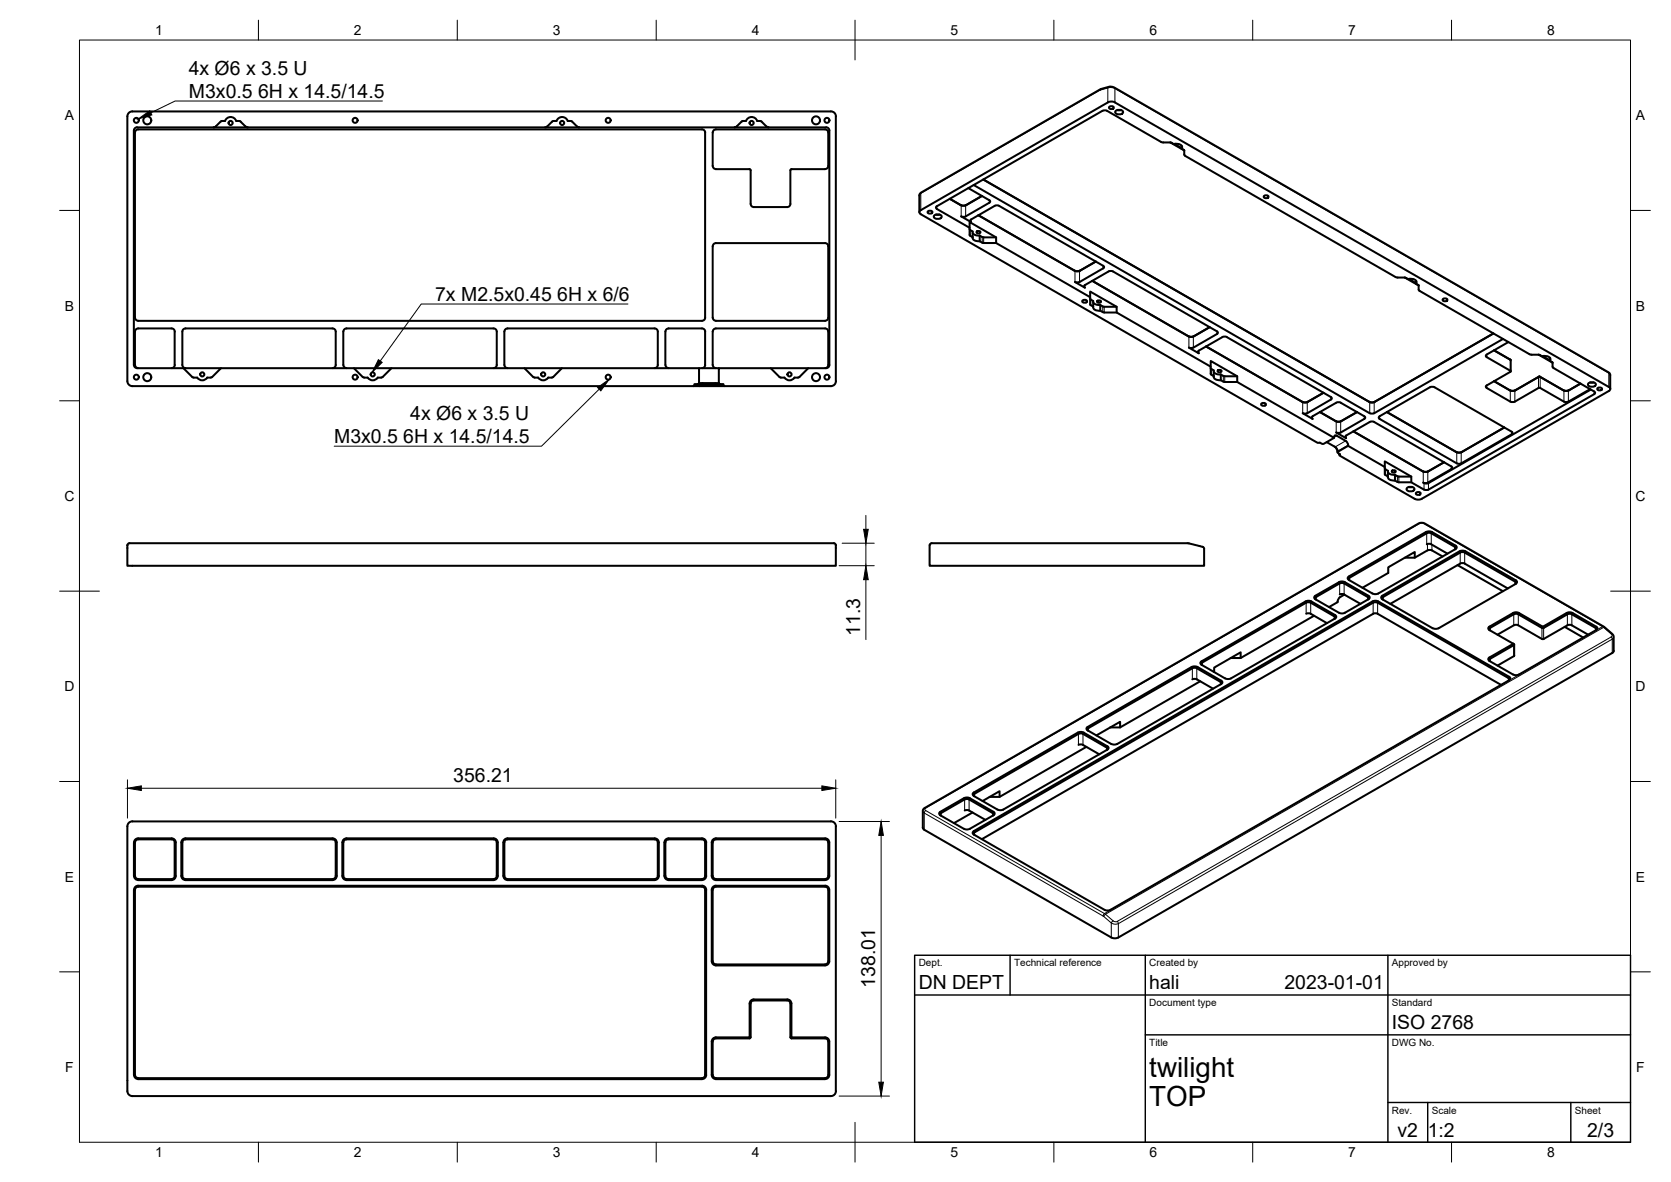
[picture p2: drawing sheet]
<svg xmlns="http://www.w3.org/2000/svg" width="420mm" height="297mm" viewBox="0 0 420 297" stroke-linecap="round" stroke-linejoin="round" font-family="sans-serif">
<!-- layer: Visible -->
<g fill="none" stroke="#000" stroke-width=".51">
<path d="M33.3 28h175.6M33.3 28a1.26 1.26 0 0 0-1.3 1.2v66.6a1.26 1.26 0 0 0 1.3 1.2M33.7 32.8v58.9M33.7 32.8a.79 .79 0 0 1 .8-.8h173.2a.76 .76 0 0 1 .8 .8v58.9a.79 .79 0 0 1-.8 .8h-4.5l-2.2 2.2-.4 .2M54.3 31.8l-.6 .2M56.6 30.4h-.9l-1.4 1.4M56.6 30.4a1.49 1.49 0 0 1 1.4-1 1.49 1.49 0 0 1 1.4 1M59.4 30.4h.9l1.4 1.4M61.7 31.8l.6 .2M137.6 31.8l-.5 .2M139.9 30.4h-.9l-1.4 1.4M139.9 30.4a1.49 1.49 0 0 1 1.4-1 1.49 1.49 0 0 1 1.4 1"/>
<path d="M142.7 30.4h1l1.4 1.4M145.1 31.8l.5 .2M177.3 33.3v46.5M177.3 33.3a.79 .79 0 0 0-.8-.8h-141.8a.79 .79 0 0 0-.7 .8l-.1 46.5a.83 .83 0 0 0 .8 .8M179.5 32.8l.5-.3h27.5a.79 .79 0 0 1 .8 .8v8.4a.79 .79 0 0 1-.8 .8h-8.5l-.2 .1-.1 8.7a.79 .79 0 0 1-.8 .7h-8.4a.79 .79 0 0 1-.8-.8v-8.4l-.1-.3h-8.6a.83 .83 0 0 1-.8-.8v-8.4zM185.2 31.8l-.5 .2M187.6 30.4h-1l-1.4 1.4M187.6 30.4a1.49 1.49 0 0 1 1.4-1 1.49 1.49 0 0 1 1.4 1M190.4 30.4h.9l1.4 1.4M192.7 31.8l.5 .2M208.9 28a1.26 1.26 0 0 1 1.3 1.2M210.2 29.3v66.5"/>
<path d="M278.6 25.7l-47.1 27.1-.2 .2v.6l100 57.7 .5-.1 1 .4 2.6-1.6-24.3-14-3.5-.1M278.6 25.7l1-.2 .7 .2M279 26.8a.68 .68 0 0 1 1.1 .3 .68 .68 0 0 1-.7 .3 .68 .68 0 0 1-.6-.4zM280.3 25.7l124.5 71.8v.5l-.3 .3-47.3 27.2-.8 .1-.7-.2-18.9-10.9 .2-.3-.7-.4v-.2l2.7-1.6 9.2 5.4v1.8l.2 .2M280.5 28l.9-.4a.73 .73 0 0 1 .9 .8l-.9 .4a.73 .73 0 0 1-.9-.8zM280.9 27.7h1M292 35.7l-13.6-7.9-.6-.1-.6 .1-41.8 24.2 .1 .5 8.3 4.7v1.8l.1 .2M292 35.7l2.4 .1a1.2 1.2 0 0 0 1.4 .3l.7 .1a.75 .75 0 0 1 .6 1.1M294.3 35.8l3.5 2M295.3 36.2l1.8 1M297.1 37.3l.7 .5M297.1 36.6v.7"/>
<path d="M297.8 37.9v.9l.2 .3M298 39.2l52.9 30.4 2.5 .2 .7 .3M231.2 53.3v-4.2l.4-.7 45-26 2.4-.6 .9 .1 124.6 71.7 .4 .6v3.6M233.4 53.1a.68 .68 0 0 1 1 .3 .68 .68 0 0 1-.6 .3 .68 .68 0 0 1-.6-.5zM234.9 54.2l.9-.3a.73 .73 0 0 1 .9 .8l-.9 .3a.73 .73 0 0 1-.9-.8zM235.3 53.9h.9M238.8 50l2.9 1.6 .6 .1 .5-.1 4.1-2.4-3.9 2.3-.7 .2-.8-.2M243.5 47.3l5.3 3M243.8 57.2v-1.4l6.7 3.9v1.4M243.8 57.6l.1 .2M243.9 59.3l.7 .3M243.9 57.8l.7 .4v1.4"/>
<path d="M244.2 55.2l5.9-3.5 .9-.1 26.4 15.2M244.6 59.6a1.28 1.28 0 0 0 1.7 1M244.6 58.5a1.61 1.61 0 0 0 1.7 .7M244.8 46.5l99.9 57.4 .8-.1 32.4-18.6M245.7 58.1h.5l.3 .3-.6 .2-.4-.2zM246 54.1l24.3 14 .6 .1 .5-.1 4.1-2.4-3.9 2.3M246.3 59.2l.7 .4M246.3 59.2v1.4M247 59.5l3.5 .2M247.2 45.1l97.5 56.1 .8-.1 30-17.3M248.8 50.3l.2 .3-.2 .3-6 3.5-.5 .1-.6-.1 2.5 1.4-.3-.3 .3-.3M317.9 49.2a.68 .68 0 0 1 1.1 .3 .68 .68 0 0 1-.7 .3 .68 .68 0 0 1-.5-.5z"/>
<path d="M177.3 79.8a.79 .79 0 0 1-.8 .8M246.3 60.6l1 .5h3.2l23.6 13.6v1.8l.8 .6M270.1 68l.8 .1 .7-.1M272.3 75.4a.68 .68 0 0 1 1 .4 .68 .68 0 0 1-.6 .3 .68 .68 0 0 1-.6-.5zM272.8 71.7l5.9-3.5 .9-.1 26.6 15.3-.2 .5-5.9 3.5M272.8 71.6l-.2 .4 .2 .3M274.1 75.1l.2 .2M274.1 74.7v-1.4l6.7 3.8v1.4M274.3 75.3l.6 .3v1.5M274.6 70.6l24.3 14 .6 .1 .6-.1 4.1-2.4M274.9 77.1a1.28 1.28 0 0 0 1.8 1M274.9 76a1.61 1.61 0 0 0 1.8 .6"/>
<path d="M276 75.6l.5-.1 .3 .4-.6 .2-.4-.2zM276.6 78.1l1 .4h3.2l23.6 13.6v1.8l.8 .6M276.6 76.7l1.1 .4h3.1M276.6 76.7v1.4M277.4 67.4l-6 3.4-.5 .2-.6-.2 2.5 1.5M277.4 66.8l.2 .3-.2 .3M353.2 69.8l3.5 1.9M354.1 70.1a1.54 1.54 0 0 1 2.1 .9l-.1 .3M354.2 70.1l1.8 1M356 71.3l.6 .3M356 70.6v.7M356.6 71.6l.1 .2"/>
<path d="M356.7 71.8v1M356.7 72.8l.2 .3 27.7 15.9 .5 .1M362.9 75.1a.68 .68 0 0 1 1 .3 .68 .68 0 0 1-.6 .3 .68 .68 0 0 1-.6-.4zM33.7 91.7a.83 .83 0 0 0 .8 .8h11.6l2.2 2.2 .4 .2M34.7 80.6h141.8M34.7 92.5a.79 .79 0 0 1-.7-.8l-.1-8.4a.83 .83 0 0 1 .8-.8h8.4a.79 .79 0 0 1 .8 .8v8.4a.76 .76 0 0 1-.8 .8M46.1 92.5h9.5M46.6 92.5a.79 .79 0 0 1-.8-.8v-8.4a.79 .79 0 0 1 .8-.8h37a.79 .79 0 0 1 .8 .8v8.4a.79 .79 0 0 1-.8 .8M48.7 94.9h.9a1.49 1.49 0 0 0 2.5 0h.9M53 94.9l.3-.2 2.3-2.2h33.4l2.2 2.2 .4 .2M86.3 83.3v8.4M86.3 91.7a.79 .79 0 0 0 .8 .8"/>
<path d="M86.3 83.3a.79 .79 0 0 1 .8-.8h37a.79 .79 0 0 1 .8 .8v8.4a.79 .79 0 0 1-.8 .8M89 92.5h9.4M91.6 94.9h.8M92.5 94.9a1.49 1.49 0 0 0 2.5 0h.8M95.9 94.9l.3-.2 2.2-2.2h33.5l2.2 2.2 .3 .2M126.8 83.3v8.4M126.8 91.7a.79 .79 0 0 0 .8 .8M131.9 92.5h9.4M134.4 94.9h.9a1.49 1.49 0 0 0 2.5 0h.9M138.7 94.9l.4-.2 2.2-2.2h34.5v3.8l-.3 .2h-.9l-.2 .5h-141.1M164.6 82.5h-37a.79 .79 0 0 0-.8 .8M164.6 82.5a.79 .79 0 0 1 .8 .8v8.4a.79 .79 0 0 1-.8 .8"/>
<path d="M167.3 83.3v8.4M167.3 91.7a.79 .79 0 0 0 .8 .8M174.4 97h7.7M174.6 96.8h7.3M175.5 96.5h5.5M175.8 92.5h4.9M175.8 96.3h4.9M177.3 83.3v8.4M177.3 83.3a.79 .79 0 0 0-.8-.8h-8.4a.79 .79 0 0 0-.8 .8M177.3 91.7a.79 .79 0 0 1-.8 .8M180 80.6h27.5M180 92.5a.79 .79 0 0 1-.8-.8v-8.4a.83 .83 0 0 1 .8-.8h27.5a.79 .79 0 0 1 .8 .8v8.4a.79 .79 0 0 1-.8 .8"/>
<path d="M180 80.6a.83 .83 0 0 1-.8-.8v-17.9a.79 .79 0 0 1 .8-.8h27.5a.79 .79 0 0 1 .8 .8v17.9a.79 .79 0 0 1-.8 .8M193.8 92.5h9.4M196.3 94.9h1a1.49 1.49 0 0 0 2.5 0h.8M196.4 94.9l-.4-.2-2.2-2.2h-13.1v3.8l.3 .2h.9l.2 .5h26.8M210.2 95.8a1.26 1.26 0 0 1-1.3 1.2M298.9 87.3l.6 .2 .6-.2M303.3 87.1l24.3 14 .5 .1 .6-.1 4.1-2.4M304.1 82.2l-3.9 2.3-.7 .1-.7-.1M304.4 92.5l.8 .6v1.4M304.4 92.1v-1.4l6.7 3.9v1.4M305.2 94.5a1.28 1.28 0 0 0 1.8 1M305.2 93.4a1.61 1.61 0 0 0 1.8 .7"/>
<path d="M306.3 93h.5l.4 .3-.7 .3-.3-.3zM307 95.6l.6 .3M307 94.1l.6 .4M307 94.1v1.5M307.4 84.7l.5-.1 .6 .1M307.4 84.7l-6 3.4-.2 .4 .2 .3-2.5-1.4M307.6 94.5l3.5 .1M308.5 84.7l26.1 15.1M334.6 99.8l.3 .3-.3 .3M375.7 95.8l4.1 2.4M375.7 88l4.1 2.4M379.3 86l-5.5 3.1-.2 .3 .2 .4 6.1 3.5-6.1 3.6-.2 .3 .2 .3 6 3.4"/>
<path d="M379.6 98l.7 .2 .8-.2M379.6 90.3l.2 .1M379.8 98.1l.5 .2 .6-.2M379.8 90.4l.1 2.9M385.1 89.1l1.9 .1a1.28 1.28 0 0 0 1.5 .2l.6 .2a.75 .75 0 0 1 .6 1.1M386.8 94.7h.5M386.9 89.1l3.5 2.1M387.3 94.7l5.9 3.5M387.9 89.5l1.8 1.1M389.7 89.9v.8l.7 .5M390.4 91.2v1M390.4 92.2l.2 .3 10.3 5.9 .1 .5-41.8 24.1h-1.1l-3.2-1.8h-3.2"/>
<path d="M393.2 98.1l.6 .2 .6-.2M394.5 98l-.7 .2-.8-.1-5.9-3.5-6.2 3.6M394.5 98.1l2.9-1.7-3 1.8M399.3 96.4l1-.4a.73 .73 0 0 1 .9 .8l-.9 .4a.73 .73 0 0 1-1-.8zM399.8 96.1h.9M399.8 97.8l-5.4 3.1-.6 .2-.6-.2-6.2-3.5-6.1 3.5-.6 .2-.5-.2M400 97.9l-40.8 23.5-.6 .1-.7-.2M401.8 97.5a.68 .68 0 0 1 1 .3 .68 .68 0 0 1-.6 .3 .68 .68 0 0 1-.6-.4zM317.3 101.4a.68 .68 0 0 1 1 .3 .68 .68 0 0 1-.7 .3 .68 .68 0 0 1-.5-.5zM327.4 100.9l.7 .2 .8-.2M330 104.6l6-3.4 .6-.1 .5 .1 5.9 3.4 .3 .3-.3 .4-5.9 3.4h-1.1l2.5 1.4M330.1 104.6l-.3 .3 .3 .4"/>
<path d="M331.9 103.6l4.1 2.3 .6 .1 .5-.1 4.1-2.3M333.6 111.1l2.1 1.2M334.6 100.4l-5.9 3.4-.6 .2-.5-.2 2.4 1.5M335.4 109.8v.2M335.5 109.8v-.2l.3-.2 2.5 1.4M335.6 112.2l.5 .6 .2 .8M335.7 112.3l.4 .5 .2 .8M335.8 105.8l.8 .2 .7-.2M336.8 114.1v.1M338.4 110.8l.4 .5 .2 .6M338.5 109.5l5.9-3.5 .9-.1 19.8 11.5-.2 .5-5.9 3.4M338.5 109.5l-.3 .3 .3 .3"/>
<path d="M339 111.9v.1M340.3 108.4l17.8 10.2 .9-.1 4.1-2.3M344.2 100.9l.8 .2 .7-.2M346.9 104.6l12.7-7.3 .8-.1 19.7 11.3 .2 .3-.2 .3-12.7 7.3-.5 .2-.6-.2-19.4-11.1M346.9 104.6l-.2 .3 .2 .4M348.2 117.4v-1.5l6.7 3.9v1.4M348.2 117.7l.2 .2M348.3 119.4l.7 .3M348.3 117.9l.7 .4v1.4M348.7 103.6l17.9 10.1 .8-.1 10.8-6.2M349 119.7a1.28 1.28 0 0 0 1.8 1M349 118.6a1.61 1.61 0 0 0 1.8 .7"/>
<path d="M350.1 118.2h.5l.3 .3-.6 .3-.4-.3zM350.8 119.3l.9 .5M350.8 119.3v1.5M351.7 119.8h3.2M357.7 118.4l.7 .2 .8-.2M366.1 113.6l.8 .1 .7-.1M32 137l.1-.2 .4-.3h177.2l.2 .1 .3 .4v5.2h-178.2v-5.2M233.7 137v5.2h69.1v-4.3l-.4-.5M233.8 137a.95 .95 0 0 1 1.2-.5h63.6l3.8 .9M350.8 120.8l.9 .4M353.7 122.7l1-.4a.73 .73 0 0 1 .9 .8l-.9 .4a.73 .73 0 0 1-1-.8zM354.2 122.4h.9"/>
<path d="M356.2 123.8a.68 .68 0 0 1 1 .3 .68 .68 0 0 1-.7 .3 .68 .68 0 0 1-.5-.5zM357.9 121.3l.5 .1 .6-.1M358.8 136.8l.5-.2 .6 .2 4.1 2.3M362.7 139.9l-2.6-1.6-.6-.1-.6 .1-3.2 1.9h-2.4M365.8 138.1l.2-.5-.2-.2-5.9-3.4-.9-.1-19.7 11.3M328.3 151.2l-26.2 15-.3 .4 .3 .4M328.3 151.1l.7-.1 .7 .1M328.4 154.2l.6-.1 .6 .1 4.1 2.4M329.7 151.2l6 3.4 .2 .2v.4l-26.4 15.3-.7 .2-.8-.2M330.4 154.7l-18.4 10.7h-2.5M330.7 150.6l6 3.4 .7 .2 .8-.2 5.9-3.4M330.7 149.7l-.3 .5 .3 .4"/>
<path d="M335.5 155.5l.2-.4-.2-.2-5.9-3.4-.9-.1-26.4 15.1-.2 .4 .2 .2M336.3 151.1v.2l-2.1 1.3M336.7 146.3l-6 3.4M336.7 146.3l.7-.2 .8 .2M336.9 149.4l.5-.1 .6 .1M337 150.1l-.5 .4-.2 .6M338 146.6l5.9 3.4 .2 .4-.2 .2M338 149.4l4.1 2.4M338 146.6l-.6-.1-.5 .1-6 3.4-.2 .4 .2 .2M338.1 149.4l-1.1 .7M338.2 146.3l5.9 3.4 .3 .5-.3 .4M339.2 144.9l19.7-11.3 1.2 .1 5.9 3.4 .3 .4-.3 .5-19.8 11.3-1.1-.2-5.9-3.4"/>
<path d="M339.2 144.9l-.3 .4 .3 .4M339.3 145.2l-.2 .4 .2 .2M345.1 151.2l-100.2 57.7-.3 .2v.4l33.1 19.1 1.2 .2 100.6-57.9M345.1 151.1l.7-.1 .8 .1M346.6 151.2l32.9 18.9M347.6 149.7l19.4-11.1 .7-.2 .8 .2 12.9 7.4v.5l-.3 .2-19.4 11.2M347.6 150.6l12.6 7.3M347.6 149.7l-.3 .5 .3 .4M355.7 140.2v-1.5l-6.6 3.9v1.4l-6.5 3.7M360.2 157.9l.8 .1 .7-.1M366.5 142l11.4 6.6M376.5 159.5l4.1-2.4 .6-.1 .6 .1 5.9 3.5"/>
<path d="M379.1 147.9l-10.8-6.3-.9-.1-17.8 10.3M381 146.8l.2-.2-.2-.5-12.7-7.2-.9-.2-19.7 11.3-.1 .4 .1 .2M393.4 157.5l4.7 2.7M393.9 154.1l-6 3.4-6-3.5-1.1-.1-6.5 3.8v.4l.2 .2 6 3.5M393.9 154l.8-.1 .7 .1 5.9 3.5 .3 .2v.4l-19.7 11.4M399.3 159.5l-4.1-2.4-.5-.1-.6 .1-6 3.5M401.2 158.4l.2-.4-.2-.2-6.2-3.5-.9 .1-6.2 3.4-6.1-3.4-.6-.2-.6 .2-5.9 3.4-.2 .2 .2 .4M299.6 167.6l-26.1 15.1M299.6 167.6l.8-.1 .7 .1 5.9 3.5 .3 .1v.5l-26.4 15.3-.7 .1-.8-.2-5.9-3.4M299.8 170.7l.6-.1 .5 .1 4.1 2.4M299.8 167.9l.6-.1 .5 .1M299.8 167.9l-26.2 15.1"/>
<path d="M300.9 167.9l6 3.5 .2 .4-.2 .2M301.8 171.2l-20.2 11.6h-2.5M302.1 167.1l5.9 3.4M312 165.4v-1.5l-6.7 3.9v1.1M374.5 165.2l-.3 .4 .3 .5 5.9 3.4M374.7 165.5l-.2 .2 .2 .5M377.4 172.1l-31-17.9-.9-.1-98.6 56.8M379.3 171l.2-.2-.2-.4-32.9-18.9-.9-.1-100.5 57.8M379.5 170.1l.3 .4-.3 .4M380.5 169.5l.7 .2 .7-.2M380.5 161.8l.1 .1M380.5 161.8l-6 3.4"/>
<path d="M380.6 164.9l-4.1 2.4M380.6 162.1l-5.9 3.5M380.7 161.9v.2M380.7 162v2.9M387.7 160.6h.4M244.6 199.3l26.8-15.3 1.1 .1 5.9 3.4 .3 .5-.3 .4-26.5 15.2-1.1-.2-5.9-3.4-.3-.2zM271.2 187.2l.5-.1 .6 .1 4.1 2.4M273.2 187.7l-21.9 12.6h-2.5M273.5 182.7l-.3 .4 .3 .4M273.7 183l-.2 .4 .1 .2M278.2 187.8l-5.9-3.4-.9-.1-26.4 15.2-.2 .4 .2 .2M278.3 187.8l.2 .4-.2 .3"/>
<path d="M281.6 182.8v-1.4l-5.9 3.4M33.3 206.4h175.6M33.3 206.4a1.26 1.26 0 0 0-1.3 1.3v66.5a1.26 1.26 0 0 0 1.3 1.2M86.3 211.7v8.4M86.3 211.7a.79 .79 0 0 1 .8-.8h37a.79 .79 0 0 1 .8 .8v8.4a.79 .79 0 0 1-.8 .8M126.6 211.7v8.4M126.8 211.7v8.4M164.6 210.7h-37a1.05 1.05 0 0 0-1 1M164.6 210.9h-37a.79 .79 0 0 0-.8 .8M164.6 210.7a1.05 1.05 0 0 1 1.1 1v8.4a1.05 1.05 0 0 1-1.1 1.1M164.6 210.9a.79 .79 0 0 1 .8 .8v8.4a.79 .79 0 0 1-.8 .8M167 211.7v8.4"/>
<path d="M167.1 211.7a1.05 1.05 0 0 1 1-1h8.4a1.05 1.05 0 0 1 1.1 1M167.3 211.7v8.4M177.3 211.7v8.4M177.3 211.7a.79 .79 0 0 0-.8-.8h-8.4a.79 .79 0 0 0-.8 .8M177.5 211.7v8.4M208.9 206.4a1.26 1.26 0 0 1 1.3 1.3M210.2 207.7v66.5M236.4 204l-.3 .4 .3 .5 6 3.4 .7 .2 .8-.2M236.6 204.3l-.2 .4 .2 .2M242.6 203.7l.5-.2 .6 .2M243.7 203.7l4.1 2.3M243.7 200.9l5.9 3.4"/>
<path d="M243.7 200.9l-.6-.1-.5 .1-6 3.4M243.9 200.6l5.9 3.4M243.9 200.6l-.8-.2-.7 .2-6 3.4M244.5 204.2l-4.6 2.6M245 209.2l-.2 .4 .2 .2M249.6 204.3l.2 .4-.2 .2M249.8 204l.3 .4-.3 .5-5.9 3.4M251.3 200.3v-1.5l-4.2 2.5M33.7 223.6v46.5a1.08 1.08 0 0 0 1 1.1h141.8a1.05 1.05 0 0 0 1.1-1.1M33.7 223.6a1.02 1.02 0 0 1 1-1h141.8a1.05 1.05 0 0 1 1.1 1M33.9 223.6l.1 46.5a.79 .79 0 0 0 .7 .8h141.8a.83 .83 0 0 0 .8-.8M34.7 221.2h8.4"/>
<path d="M34.7 220.9h8.4M34.7 221.2a1.05 1.05 0 0 1-1-1.1v-8.4a1.09 1.09 0 0 1 1-1h8.4a1.05 1.05 0 0 1 1.1 1v8.4a1.01 1.01 0 0 1-1.1 1.1M34.7 220.9a.83 .83 0 0 1-.8-.8l.1-8.4a.79 .79 0 0 1 .7-.8h8.4a.76 .76 0 0 1 .8 .8v8.4a.79 .79 0 0 1-.8 .8M46.6 221.2h37M46.6 220.9h37M46.6 220.9a.79 .79 0 0 1-.8-.8v-8.4a.79 .79 0 0 1 .8-.8h37a.79 .79 0 0 1 .8 .8v8.4a.79 .79 0 0 1-.8 .8M46.6 221.2a1.05 1.05 0 0 1-1-1.1v-8.4a1.05 1.05 0 0 1 1-1h37a1.05 1.05 0 0 1 1.1 1v8.4a1.05 1.05 0 0 1-1.1 1.1M86.3 220.1a.79 .79 0 0 0 .8 .8M87.1 221.2h37M87.1 220.9h37M87.1 221.2a1.05 1.05 0 0 1-1-1.1v-8.4a1.05 1.05 0 0 1 1-1h37a1.05 1.05 0 0 1 1.1 1v8.4a1.05 1.05 0 0 1-1.1 1.1M126.6 220.1a1.05 1.05 0 0 0 1 1.1"/>
<path d="M126.8 220.1a.79 .79 0 0 0 .8 .8M127.6 221.2h37M127.6 220.9h37M167.1 220.1a1.05 1.05 0 0 0 1 1.1M167.3 220.1a.79 .79 0 0 0 .8 .8M168.1 221.2h8.4M168.1 220.9h8.4M177.3 223.6v46.5M177.3 220.1a.79 .79 0 0 1-.8 .8M177.3 223.6a.79 .79 0 0 0-.8-.8h-141.8a.79 .79 0 0 0-.7 .8M177.5 223.6v46.5M177.6 220.1a1.05 1.05 0 0 1-1.1 1.1"/>
<path d="M179 223.6a1.05 1.05 0 0 1 1-1h27.5a1.01 1.01 0 0 1 1 1M179 223.6v18a1.05 1.05 0 0 0 1 1M179.2 223.6v18a.79 .79 0 0 0 .8 .7M180 221.2h27.5M180 220.9h27.5M180 221.2a1.05 1.05 0 0 1-1-1.1v-8.4a1.05 1.05 0 0 1 1-1h27.5a1.05 1.05 0 0 1 1 1v8.4a1.05 1.05 0 0 1-1 1.1M180 220.9a.83 .83 0 0 1-.8-.8v-8.4a.79 .79 0 0 1 .8-.8h27.5a.79 .79 0 0 1 .8 .8v8.4a.79 .79 0 0 1-.8 .8M208.3 223.6a.79 .79 0 0 0-.8-.8h-27.5a.79 .79 0 0 0-.8 .8M208.3 223.6v18a.79 .79 0 0 1-.8 .7M208.5 223.6v18a1.05 1.05 0 0 1-1 1M281.2 235.6l-.7 .2-1.1-.2-47-27.1-.4-.5v-4.3l.2-.4 124.8-71.9 1.2 .2 45 25.8 2.4 2.1 .1 .4 .1 3.7-.4 .5-124.2 71.5M180 242.6h27.5"/>
<path d="M180 242.4h27.5M189.5 251.2h8.4M189.5 251.4h8.4M189.5 251.1a1.05 1.05 0 0 0-1 1.1v8.5M189.5 251.4a.79 .79 0 0 0-.8 .8v8.5M197.9 251.4a.79 .79 0 0 1 .8 .8v8.5M197.9 251.1a1.05 1.05 0 0 1 1.1 1.1v8.5M33.3 275.4h175.6M188.5 260.6l-8.5 .1a1.05 1.05 0 0 0-1 1.1v8.3a1.08 1.08 0 0 0 1 1.1h27.5a1.05 1.05 0 0 0 1-1.1v-8.4a1.05 1.05 0 0 0-1-1h-8.5M188.7 260.6l-.3 .3h-8.4a.79 .79 0 0 0-.8 .8v8.4a.83 .83 0 0 0 .8 .8h27.5a.83 .83 0 0 0 .8-.8v-8.3a.79 .79 0 0 0-.8-.9h-8.5l-.3-.3M199 260.6v.1M210.2 274.2a1.26 1.26 0 0 1-1.3 1.2"/>
<circle cx="34.3" cy="30.2" r=".62"/>
<circle cx="37" cy="30.2" r="1.01"/>
<circle cx="58" cy="30.9" r=".52"/>
<circle cx="89.3" cy="30.2" r=".62"/>
<circle cx="141.3" cy="30.9" r=".52"/>
<circle cx="152.9" cy="30.2" r=".62"/>
<circle cx="189" cy="30.9" r=".52"/>
<circle cx="205.2" cy="30.2" r="1.01"/>
<circle cx="207.9" cy="30.2" r=".62"/>
<circle cx="34.3" cy="94.8" r=".62"/>
<circle cx="37" cy="94.8" r="1.01"/>
<circle cx="50.9" cy="94.1" r=".52"/>
<circle cx="89.3" cy="94.8" r=".62"/>
<circle cx="93.7" cy="94.1" r=".52"/>
<circle cx="136.6" cy="94.1" r=".52"/>
<circle cx="152.9" cy="94.8" r=".62"/>
<circle cx="198.5" cy="94.1" r=".52"/>
<circle cx="205.2" cy="94.8" r="1.01"/>
<circle cx="207.9" cy="94.8" r=".62"/>
</g>
<!-- layer: Visible Narrow -->
<g fill="none" stroke="#000" stroke-width=".25">
<path d="M276.6 22.5l-.1 .2M276.6 22.7l2-.6v3.6M276.7 22.6l-45.2 26M276.9 22.4l-.2 .2M278.6 22.1l1-.1 .7 .3M278.8 21.8l-.2 .3M280.2 22l.1 .3M280.3 22.3l124.2 71.5M280.3 22.3v3.4M231.5 48.6v4.2M231.5 48.6l-.3 .5M231.6 48.4l-.1 .2"/>
<path d="M235.5 51.8v.7M241.5 51.5l.2 .1v2.8M243 51.5l-.2 .1v2.8M243.9 57.8v1.5M244.2 55.2v.6M247 59.6v1.4M247.3 59.7v1.4M248.8 50.3v.7M270.1 68l.2 .1v2.8M271.6 68l-.2 .1v2.8M272.8 71.7v.6M274.3 75.3v1.4"/>
<path d="M277.3 77v1.5M277.4 66.8v.6M277.6 77.1v1.4M298.7 84.5l.2 .1v2.8M300.2 84.5l-.1 .1v2.8M301.4 88.1v.7M304.6 92.7v1.5M306 83.3v.6M307.6 94.5v1.4M308 94.6v1.4M334.6 99.8v.6M373.8 89.1v.7"/>
<path d="M373.8 96.9v.6M379.6 98.1l.2 .1v2.7M379.6 90.3l.2 .1v2.8M381.1 98.1l-.2 .1v2.7M387 94.6l-.2 .1v2.8M387.1 94.6l.2 .1v2.8M393 98.1l.2 .1v2.7M394.5 98.1l-.1 .1v2.7M400.9 98.4v.6M404.4 93.5l.1 .3M404.5 93.8v3.4M404.5 93.8l.4 .4"/>
<path d="M327.4 101l.2 .1v2.8M328.9 101l-.2 .1v2.8M330 104.6v.7M335.8 105.8l.2 .1v2.8M336.1 109.5l-.7 .3M337.3 105.8l-.2 .1v2.8M338.3 110.8l-2.6 1.5M338.5 109.5v.6M339 111.9l-2.7 1.5M343 104.6v.7M344.2 101l.2 .1v2.8M345.7 101l-.2 .1v2.8"/>
<path d="M346.9 104.6v.7M348.3 117.9v1.5M351.4 119.7v1.4M351.7 119.8v1.4M357.7 118.4l.2 .1v2.8M359.2 118.4l-.2 .1v2.8M364.9 117.2v.7M366.1 113.6l.2 .1v2.7M367.6 113.6l-.2 .1v2.7M380.1 108.5v.6M356.7 131.6h.2M356.9 131.6l-124.1 71.5-.2 .2 .2 .4"/>
<path d="M356.9 131.6l.6-.1 .5 .1M358 131.6l44.9 25.9M358.1 121.4v1.6M358.3 131.6h-.3M358.6 133.7l.1 .3v2.8M358.9 136.7v1.6M359.2 121.4v1.6M360 136.9v1.4M360 133.7l-.1 .3v2.8M366 137.1l-.2 .3v.7M367 138.5l.2 .4v2.7M368.5 138.5l-.2 .4v2.7"/>
<path d="M328.3 151.2l.1 .3v2.7M329.7 151.2l-.1 .3v2.7M330.7 149.7l.2 1M335.7 154.6l-.2 .3v.6M336.7 146.3l.1 .3v2.8M338.2 146.3l-.2 .3v2.8M339.2 144.9l.1 .9M344.1 149.7l-.2 1M345.1 151.2l.2 .3v2.7M346.6 151.2l-.2 .3v2.7M347.6 149.7l.1 .3v.7M374.5 157.5l.2 .3v.6"/>
<path d="M380.4 154.1l.2 .3v2.7M381.1 145.8l-.1 1M381.9 154.1l-.1 .3v2.7M387.9 157.5l-.2 .3v2.8M388 157.5l.1 .3v2.8M393.9 154.1l.2 .3v2.7M395.4 154.1l-.2 .3v2.7M401.3 157.5l-.1 .9M402.9 157.5l-125.2 72.1M403 157.5l.2 .1M403.2 157.7l1.9 1.6M403.2 157.7l-125.2 72.1"/>
<path d="M403.2 157.4l-.2 .1M403.5 157.6h-.3M405.1 159.3l.2 .4-.2 .4M405.4 159.3h-.3M299.6 167.6l.2 .3v2.8M301.1 167.6l-.2 .3v2.8M302.1 166.2l.2 1M307 171.1l-.1 .9M374.5 165.2l.2 1M379.5 170.1l-.2 .9M380.5 161.8l.1 .3v2.8M405.1 160.1l-124.2 71.4"/>
<path d="M405.1 160.1l.3 .5M405.4 160.6l-124.2 71.5v3.5M405.4 160.6v3.5M405.8 160l-.4 .6M244.9 199.2l.1 .9M271 184.1l.2 .3v2.8M272.5 184.1l-.2 .3v2.8M273.5 182.7l.1 .9M278.4 187.5l-.2 .3v.7M232 203.8l.4 .5M232.4 204.3l44.9 25.9M232.4 204.3v4.2"/>
<path d="M232.5 203l.3 .1M232.7 203.7l45 25.9M232.8 203.7l-.4 .6M236.4 204l.2 1M242.4 200.6l.1 .3v2.8M243.9 200.6l-.2 .3v2.8M244.9 208.9l.1 .9M249.8 204l-.2 1M277.4 230.2l.1 .1M277.5 230.3l1.9 1.7M277.7 229.6l.3 .2M277.7 229.6l-.3 .6"/>
<path d="M278 229.8l1.9 1.6M278 229.8l-.5 .5M279.4 232v3.6M279.4 231.9l.7 .3 1.1-.1M279.9 231.4l.5 .2h.5M279.9 231.4l-.5 .6M280.9 231.6l.3 .5"/>
</g>
<!-- layer: Border -->
<g fill="none" stroke="#000" stroke-width=".25">
<path d="M20 10.1h390v276.9h-390zM65 5.1v5M115 5.1v5M165 5.1v5M215 5.1v10M265 5.1v5M315 5.1v5M365 5.1v5M15 52.9h5M410 52.9h5M15 100.7h5M410 100.7h5"/>
<path d="M15 148.6h10M405 148.6h10M15 196.4h5M410 196.4h5M15 244.2h5M410 244.2h5M65 287v5M115 287v5M165 287v5M215 282.1v9.9M265 287v5M315 287v5"/>
<path d="M365 287v5"/>
</g>
<!-- layer: TitleBlock -->
<path d="M230 240.1h180v46.9h-180zM230 250h180M254 240.1v9.9M288 240.1v46.9M349 240.1v46.9M288 260.1h122M349 277.1h61M359 277.1v9.9M395 277.1v9.9" fill="none" stroke="#000" stroke-width=".36"/>
<!-- layer: FD_Dimensions -->
<path d="M211.8 136.5h8M217.7 129.5v3.5M217.7 136.5v5.7M211 142.2h8.8M217.7 145.7v15M32 196v9.6M35.5 198.1h171.2M210.1 196v9.6M211 206.4h12.6M221.6 209.9v62.1M211 275.4h12.6" fill="none" stroke="#000" stroke-width=".25"/>
<path d="M217.1 133h1.2l-.6 3.5zM217.7 142.2l.6 3.5h-1.2zM32 198.1l3.5-.6v1.2zM206.7 197.5l3.4 .6-3.4 .6zM221.6 206.4l.5 3.5h-1.1zM221 272h1.1l-.5 3.4z" fill="#000" stroke="#000" stroke-width=".25"/>
<!-- layer: Hole Notes -->
<path d="M34.8 29.9l2.9-2.1 .5 1.1zM95.1 90.4l1 .7-2.5 2.5zM150.3 97.4l2.9-2.1-2.1 2.9z" fill="#000" stroke="#000" stroke-width=".25"/>
<path d="M96.2 25.4h-52.2l-6.1 2.9M157.9 76.4h-52l-10.3 14.3M150.7 97.8l-14.5 14.3h-52.2" fill="none" stroke="#000" stroke-width=".25"/>
<g font-size="7">
<text x="289" y="270.6">twilight</text>
<text x="289" y="278.1">TOP</text>
</g>
<g font-size="4.9">
<text x="47.5" y="18.8">4x Ø6 x 3.5 U</text>
<text x="47.5" y="24.7">M3x0.5</text>
<text x="64.9" y="24.7">6H x 14.5/14.5</text>
<text x="109.4" y="75.7">7x M2.5x0.45</text>
<text x="140.1" y="75.7">6H x 6/6</text>
<text x="103.2" y="105.5">4x Ø6 x 3.5 U</text>
<text x="84" y="111.4">M3x0.5</text>
<text x="101.4" y="111.4">6H x 14.5/14.5</text>
<text x="216.3" y="159.9" transform="rotate(-90 216.3 159.9)">11.3</text>
<text x="114" y="196.6">356.21</text>
<text x="220.1" y="248.2" transform="rotate(-90 220.1 248.2)">138.01</text>
<text x="231" y="248.5">DN DEPT</text>
<text x="289" y="248.5">hali</text>
<text x="323" y="248.5">2023-01-01</text>
<text x="350" y="258.6">ISO 2768</text>
<text x="351.4" y="285.7">v2</text>
<text x="359" y="285.7">1:2</text>
<text x="399.1" y="285.7">2/3</text>
</g>
<g font-size="3.5">
<text x="39" y="8.8">1</text>
<text x="89" y="8.8">2</text>
<text x="139" y="8.8">3</text>
<text x="189" y="8.8">4</text>
<text x="239" y="8.8">5</text>
<text x="289" y="8.8">6</text>
<text x="339" y="8.8">7</text>
<text x="389" y="8.8">8</text>
<text x="16.3" y="30.2">A</text>
<text x="411.3" y="30.2">A</text>
<text x="16.3" y="78">B</text>
<text x="411.3" y="78">B</text>
<text x="16.2" y="125.9">C</text>
<text x="411.2" y="125.9">C</text>
<text x="16.2" y="173.7">D</text>
<text x="411.2" y="173.7">D</text>
<text x="16.3" y="221.6">E</text>
<text x="411.3" y="221.6">E</text>
<text x="16.4" y="269.4">F</text>
<text x="411.4" y="269.4">F</text>
<text x="39" y="290.8">1</text>
<text x="89" y="290.8">2</text>
<text x="139" y="290.8">3</text>
<text x="189" y="290.8">4</text>
<text x="239" y="290.8">5</text>
<text x="289" y="290.8">6</text>
<text x="339" y="290.8">7</text>
<text x="389" y="290.8">8</text>
</g>
<g font-size="2.5">
<text x="231" y="242.9">Dept.</text>
<text x="255" y="242.9">Technical reference</text>
<text x="289" y="242.9">Created by</text>
<text x="350" y="242.9">Approved by</text>
<text x="289" y="252.8">Document type</text>
<text x="350" y="252.8">Standard</text>
<text x="289" y="262.9">Title</text>
<text x="350" y="262.9">DWG No.</text>
<text x="350" y="279.9">Rev.</text>
<text x="360" y="279.9">Scale</text>
<text x="396" y="279.9">Sheet</text>
</g>
</svg>
